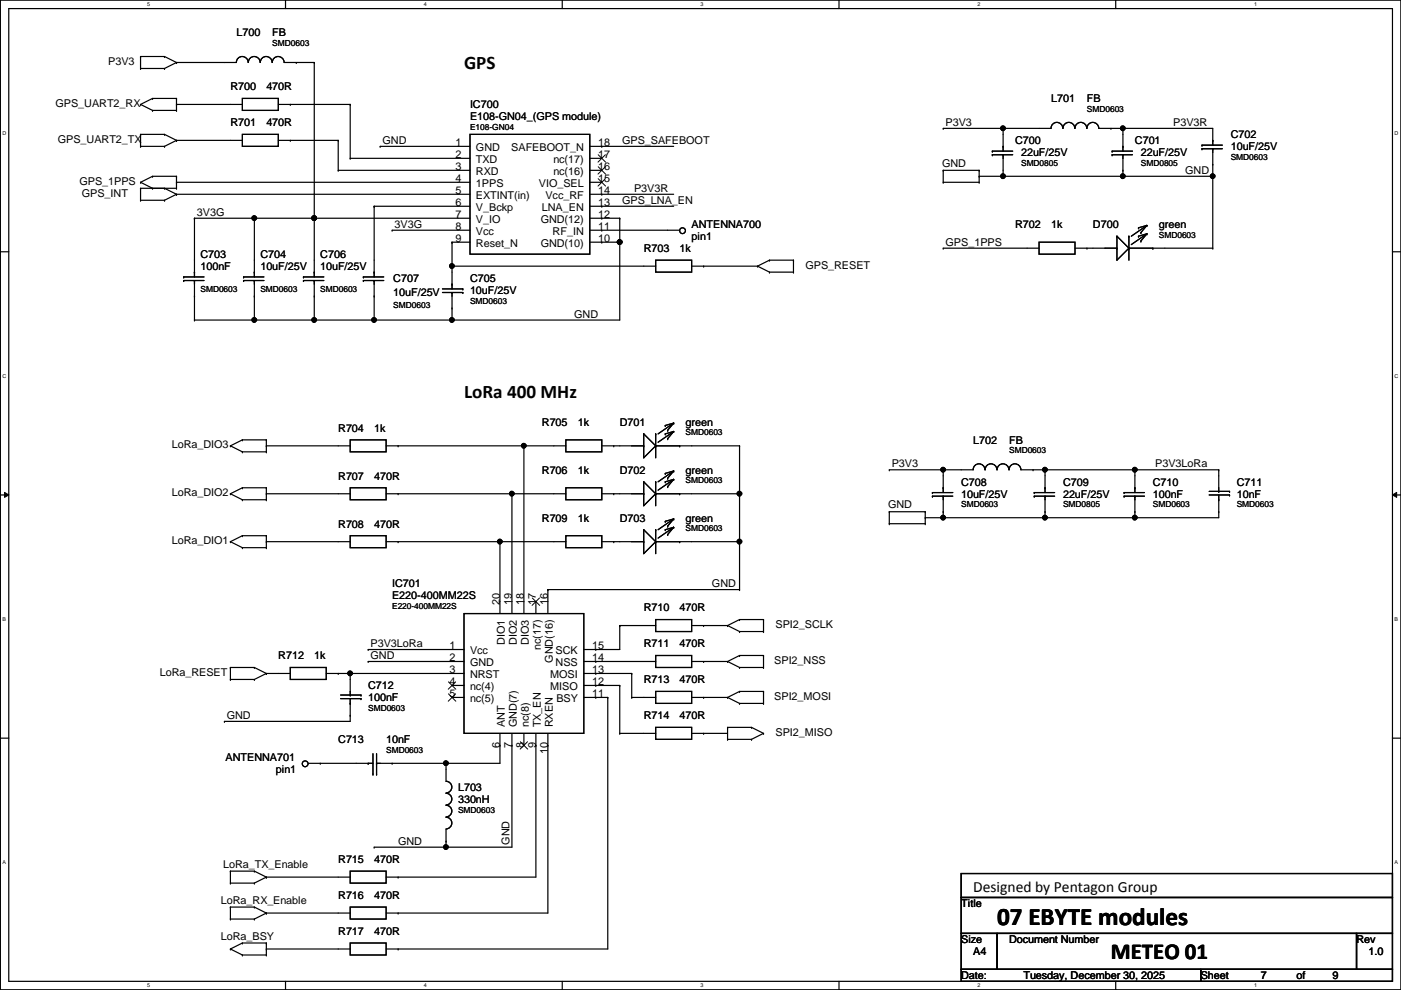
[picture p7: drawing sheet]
<svg xmlns="http://www.w3.org/2000/svg" width="297mm" height="210mm" viewBox="0 0 297 210" stroke-linecap="round" stroke-linejoin="round" font-family="sans-serif">
<path d="M.1 0h296.9v209.8h-296.9zM1.9 1.8h293.3v206.3h-293.3z" fill="none" stroke="#000" stroke-width=".25"/>
<g fill="#fff">
<path d="M31.2 .3h.6v1.2h-.6z"/>
<path d="M31.2 208.3h.6v1.2h-.6z"/>
</g>
<path d="M60.5 0v1.8M60.5 208.1v1.7" fill="none" stroke="#000" stroke-width=".25"/>
<g fill="#fff">
<path d="M89.9 .3h.6v1.2h-.6z"/>
<path d="M89.9 208.3h.6v1.2h-.6z"/>
</g>
<path d="M119.2 0v1.8M119.2 208.1v1.7" fill="none" stroke="#000" stroke-width=".25"/>
<g fill="#fff">
<path d="M148.5 .3h.6v1.2h-.6z"/>
<path d="M148.5 208.3h.6v1.2h-.6z"/>
</g>
<path d="M177.9 0v1.8M177.9 208.1v1.7" fill="none" stroke="#000" stroke-width=".25"/>
<g fill="#fff">
<path d="M207.2 .3h.6v1.2h-.6z"/>
<path d="M207.2 208.3h.6v1.2h-.6z"/>
</g>
<path d="M236.6 0v1.8M236.6 208.1v1.7" fill="none" stroke="#000" stroke-width=".25"/>
<g fill="#fff">
<path d="M265.9 .3h.6v1.2h-.6z"/>
<path d="M265.9 208.3h.6v1.2h-.6z"/>
<path d="M.5 27.6h.8v1.2h-.8z"/>
<path d="M295.7 27.6h.8v1.2h-.8z"/>
<path d="M.5 79.2h.8v1.1h-.8z"/>
<path d="M295.7 79.2h.8v1.1h-.8z"/>
</g>
<path d="M.1 53.4h1.8M295.2 53.4h1.8" fill="none" stroke="#000" stroke-width=".25"/>
<g fill="#fff">
<path d="M.5 130.7h.8v1.2h-.8z"/>
<path d="M295.7 130.7h.7v1.2h-.7z"/>
</g>
<path d="M.1 104.9h1.8M295.2 104.9h1.8" fill="none" stroke="#000" stroke-width=".25"/>
<path d="M1 104.4l.9 .5-.9 .6zM295.2 104.9l.9-.5v1.1z" fill="#000"/>
<path d="M1 104.4l.9 .5-.9 .6zM295.2 104.9l.9-.5v1.1z" fill="none" stroke="#000" stroke-width=".21"/>
<g fill="#fff">
<path d="M.5 182.3h.8v1.2h-.8z"/>
<path d="M295.7 182.3h.7v1.2h-.7z"/>
</g>
<g fill="none" stroke="#000" stroke-width=".25">
<path d="M29.8 14.5h.1M29.8 12h.1M29.8 12v2.5M29.8 12h5.1M29.8 14.5h5.1M34.9 12h.1M34.9 14.5h.1M34.9 12l2.5 1.3M37.4 13.3h.1M37.4 13.3h12.7a1.27 1.27 0 0 1 1.3-1.3 1.27 1.27 0 0 1 1.3 1.3 1.25 1.25 0 0 1 1.2-1.3 1.25 1.25 0 0 1 1.3 1.3 1.27 1.27 0 0 1 1.2-1.3 1.27 1.27 0 0 1 1.3 1.3 1.27 1.27 0 0 1 1.3-1.3 1.27 1.27 0 0 1 1.2 1.3M37.4 13.3l-2.5 1.2M60.3 13.3h6.3"/>
<path d="M62.8 13.3h.1M66.6 13.3h.1M66.6 13.3v45.4M29.8 22.1h.1M29.8 31h.1M29.8 28.5h.1M29.8 39.9h.1M29.8 38.7h.1M29.8 31h5.1M29.8 22.1l2.5 1.3M29.8 28.5h5.1M29.8 28.5v2.5"/>
<path d="M29.8 39.9v2.6M29.8 39.9h7.6M29.8 38.7l2.5 1.2M32.3 20.9h.1M32.3 23.4h.1M32.3 37.4h.1M32.3 39.9h.1M32.3 37.4h5.1M32.3 20.9h5.1M32.3 20.9l-2.5 1.2M32.3 23.4h5.1M32.3 37.4l-2.5 1.3"/>
<path d="M34.9 28.5h.1M34.9 31h.1M34.9 39.9h.1M34.9 28.5l2.5 1.3M34.9 39.9l2.5 1.3M37.4 29.8h.1M37.4 22.1h.1M37.4 38.7h.1M37.4 23.4h.1M37.4 20.9h.1M37.4 39.9h.1M37.4 37.4h.1"/>
<path d="M37.4 29.8h14M37.4 22.1h14M37.4 38.7h62.2M37.4 20.9v2.5M37.4 37.4v2.5M37.4 29.8l-2.5 1.2M51.4 28.5h7.6v2.5h-7.6zM51.4 20.9h7.6v2.5h-7.6zM59 29.8h12.7M59 22.1h15.2M61.5 29.8h.1M61.5 22.1h.1"/>
<path d="M71.7 29.8h.1M71.7 36.1h.1M71.7 29.8v6.3M71.7 36.1h27.9M74.2 33.6h.1M74.2 22.1h.1M74.2 22.1v11.5M74.2 33.6h25.4M80.6 31h.1M80.6 31h19M99.6 28.5h25.4v25.4h-25.4zM125 31h17.8"/>
<path d="M125 38.7h2.6M125 36.1h2.6M125 33.6h2.6M127.6 31h.1M200 27.2h.1M200 38.7h.1M200 36.1h.1M200 27.2h22.8a1.25 1.25 0 0 1 1.3-1.2 1.25 1.25 0 0 1 1.2 1.2M200 38.7h7.6M200 36.1h7.6M200 36.1v2.6M207.6 37.4h.1"/>
<path d="M207.6 36.1h.1M207.6 38.7h.1M207.6 37.4h49.5M207.6 36.1v2.6M210.4 32.8h.1M210.4 32h.1M210.4 32.8h4.3M210.4 32h4.3M212.7 27.2h.1M212.7 37.4h.1M212.7 32.8h.1M212.7 31h.1"/>
<path d="M212.7 27.2v4.8M212.7 32.8v4.6M225.4 27.2a1.25 1.25 0 0 1 1.2-1.2 1.25 1.25 0 0 1 1.3 1.2M227.9 27.2a1.25 1.25 0 0 1 1.3-1.2 1.25 1.25 0 0 1 1.2 1.2M230.5 27.2a1.25 1.25 0 0 1 1.2-1.2 1.25 1.25 0 0 1 1.3 1.2M233 27.2h24.1v3.6M235.5 27.2h.1M235.8 32.8h.1M235.8 32h.1M235.8 32.8h4.3M235.8 32h4.3M238.1 37.4h.1"/>
<path d="M238.1 36.1h.1M238.1 27.2h.1M238.1 32.8h.1M238.1 31h.1M238.1 27.2v4.8M238.1 32.8v4.6M254.8 31.5h.1M254.8 30.8h.1M254.8 31.5h4.4M254.8 30.8h4.4M257.1 37.4h.1M257.1 34.8h.1"/>
<path d="M257.1 31.5h.1M257.1 29.8h.1M257.1 31.5v21.1M29.8 42.5h.1M29.8 42.5h5.1M34.9 42.5h.1M37.4 41.2h.1M37.4 41.2h62.2M37.4 41.2l-2.5 1.3M38.9 59.5h.1M38.9 58.7h.1M38.9 59.5h4.4"/>
<path d="M38.9 58.7h4.4M41.2 46.3h.1M41.2 59.5h.1M41.2 57.7h.1M41.2 46.3v12.4M41.2 59.5v8.4M41.2 46.3h58.4M51.6 59.5h.1M51.6 58.7h.1M51.6 59.5h4.4M51.6 58.7h4.4M53.9 46.3h.1"/>
<path d="M53.9 59.5h.1M53.9 57.7h.1M53.9 46.3v12.4M53.9 59.5v8.4M64.3 59.5h.1M64.3 58.7h.1M64.3 59.5h4.4M64.3 58.7h4.4M66.6 46.3h.1M66.6 59.5h.1M66.6 57.7h.1M66.6 59.5v8.4"/>
<path d="M77 59.5h.1M77 58.7h.1M77 59.5h4.4M77 58.7h4.4M79.3 43.7h.1M79.3 59.5h.1M79.3 57.7h.1M79.3 43.7v15M79.3 59.5v8.4M79.3 43.7h20.3M83.1 48.8h.1M83.1 48.8h16.5"/>
<path d="M95.8 56.4h.1M95.8 51.4h.1M95.8 51.4h3.8M95.8 56.4h43.2M95.8 51.4v9.9M125 41.2h17.8M125 46.3h6.4M125 48.8h19.1M125 51.4h6.4M125 43.7h17.8M127.6 41.2h.1M127.6 48.8h.1"/>
<path d="M127.6 51.4h.1M127.6 43.7h.1M127.6 46.3h.1M131.4 51.4h.1M131.4 46.3h.1M131.4 46.3v21.6h-90.2M139 55.2h7.6v2.5h-7.6zM146.6 56.4h14M149.2 56.4h.1M160.6 56.4h.1M160.6 56.4l2.5 1.3M163.1 55.2h.1"/>
<path d="M163.1 57.7h.1M163.1 55.2h5.1M163.1 55.2l-2.5 1.2M163.1 57.7h5.1M168.2 57.7h.1M168.2 55.2h.1M168.2 55.2v2.5M200 52.6h.1M200 52.6h20.3M220.3 51.4h7.6v2.5h-7.6zM227.9 52.6h8.9M230.5 52.6h.1"/>
<path d="M236.8 50.1h.1M236.8 52.6h.1M236.8 50.1v5.1l2.5-2.6M236.8 50.1l2.5 2.5M239.3 52.6h.1M239.3 50.1h.1M239.3 52.6h17.8M239.3 50.1v5.1M241.4 48.3h.1M241.4 50.1h.1M241.9 49.3h.1M241.9 51.1h.1"/>
<path d="M243.2 47.8h.1M243.2 49.6h.1M243.2 47.8l-3.3 2.3M243.2 47.8l-1.3 1.5M243.2 47.8l-1.8 .5M243.2 49.6l-1.8 .5M243.2 49.6l-3.3 2.3M243.2 49.6l-1.3 1.5M244.4 52.6h.1M257.1 52.6h.1M41.2 62.8h.1M41.2 67.9h.1"/>
<path d="M53.9 62.8h.1M53.9 67.9h.1M66.6 67.9h.1M66.6 62.8h.1M79.3 62.8h.1M79.3 67.9h.1M93.8 62h4.3M93.8 61.3h4.3M95.8 67.9h.1M95.8 65.3h.1M95.8 62h.1M95.8 60.2h.1"/>
<path d="M95.8 62v5.9M98.1 62h.1M98.1 61.3h.1M48.8 94.5h.1M48.8 94.5l2.6 1.3M51.4 93.3h.1M51.4 95.8h.1M51.4 93.3h5.1M51.4 93.3l-2.6 1.2M51.4 95.8h5.1M56.5 94.5h.1M56.5 95.8h.1"/>
<path d="M56.5 93.3h.1M56.5 94.5h17.7M56.5 93.3v2.5M74.2 93.3h7.7v2.5h-7.7zM81.9 94.5h38.1M84.4 94.5h.1M111.1 94.5h.1M111.1 94.5v35.6M120 93.3h7.6v2.5h-7.6zM127.6 94.5h8.9M130.1 94.5h.1M136.5 92h.1"/>
<path d="M136.5 94.5h.1M136.5 92v5.1l2.5-2.6M136.5 92l2.5 2.5M139 94.5h.1M139 92h.1M139 94.5h17.8M139 92v5.1M141.1 90.2h.1M141.1 92h.1M141.6 91.2h.1M141.6 93h.1M142.8 99.9h.1"/>
<path d="M142.8 89.7h.1M142.8 91.5h.1M142.8 99.9l-3.3 2.3M142.8 99.9l-1.2 1.5M142.8 99.9l-1.7 .5M142.8 89.7l-3.3 2.3M142.8 89.7l-1.2 1.5M142.8 89.7l-1.7 .5M142.8 91.5l-1.7 .5M142.8 91.5l-3.3 2.3M142.8 91.5l-1.2 1.5M144.1 94.5h.1"/>
<path d="M156.8 94.5h.1M156.8 94.5v30.5M188.5 99.6h.1M188.5 99.6h17.8a1.25 1.25 0 0 1 1.3-1.3 1.25 1.25 0 0 1 1.2 1.3M200 99.6h.1M200 99.6v4.8M208.9 99.6a1.25 1.25 0 0 1 1.2-1.3 1.25 1.25 0 0 1 1.3 1.3 1.27 1.27 0 0 1 1.2-1.3 1.27 1.27 0 0 1 1.3 1.3 1.27 1.27 0 0 1 1.3-1.3 1.27 1.27 0 0 1 1.2 1.3h42M219 99.6h.1M221.6 99.6h.1M221.6 99.6v4.8M240.6 99.6h.1M240.6 99.6v4.8"/>
<path d="M258.4 99.6h.1M258.4 99.6v4.6M48.8 114.9h.1M48.8 104.7h.1M48.8 114.9l2.6 1.2M48.8 104.7l2.6 1.3M51.4 113.6h.1M51.4 116.1h.1M51.4 103.4h.1M51.4 106h.1M51.4 113.6h5.1M51.4 113.6l-2.6 1.3"/>
<path d="M51.4 116.1h5.1M51.4 103.4h5.1M51.4 103.4l-2.6 1.3M51.4 106h5.1M56.5 104.7h.1M56.5 114.9h.1M56.5 116.1h.1M56.5 113.6h.1M56.5 106h.1M56.5 103.4h.1M56.5 104.7h17.7M56.5 114.9h17.7"/>
<path d="M56.5 103.4v2.6M56.5 113.6v2.5M74.2 103.4h7.7v2.6h-7.7zM74.2 113.6h7.7v2.5h-7.7zM81.9 104.7h38.1M81.9 114.9h38.1M84.4 114.9h.1M84.4 104.7h.1M106 114.9h.1M106 114.9v15.2M108.5 104.7h.1M108.5 104.7v25.4"/>
<path d="M120 103.4h7.6v2.6h-7.6zM120 113.6h7.6v2.5h-7.6zM127.6 104.7h8.9M127.6 114.9h8.9M130.1 104.7h.1M130.1 114.9h.1M136.5 102.2h.1M136.5 104.7h.1M136.5 112.3h.1M136.5 114.9h.1M136.5 102.2v5l2.5-2.5M136.5 112.3v5.1l2.5-2.5"/>
<path d="M136.5 102.2l2.5 2.5M136.5 112.3l2.5 2.6M139 104.7h.1M139 102.2h.1M139 114.9h.1M139 112.3h.1M139 104.7h17.8M139 114.9h17.8M139 102.2v5M139 112.3v5.1M141.1 100.4h.1M141.1 102.2h.1"/>
<path d="M141.1 110.5h.1M141.1 112.3h.1M141.6 101.4h.1M141.6 103.2h.1M141.6 111.5h.1M141.6 113.3h.1M142.8 101.6h.1M142.8 110h.1M142.8 111.8h.1M142.8 101.6l-1.7 .6M142.8 101.6l-3.3 2.3M142.8 101.6l-1.2 1.6"/>
<path d="M142.8 110l-3.3 2.3M142.8 110l-1.2 1.5M142.8 110l-1.7 .5M142.8 111.8l-1.7 .5M142.8 111.8l-3.3 2.3M142.8 111.8l-1.2 1.5M144.1 104.7h.1M144.1 114.9h.1M156.8 104.7h.1M156.8 114.9h.1M188.5 111h.1M188.5 108.5h.1"/>
<path d="M188.5 108.5h7.7M188.5 111h7.7M188.5 108.5v2.5M196.2 109.8h.1M196.2 108.5h.1M196.2 111h.1M196.2 108.5v2.5M197.7 105.2h.1M197.7 104.4h.1M197.7 105.2h4.3M197.7 104.4h4.3M200 109.8h.1"/>
<path d="M200 108.5h.1M200 105.2h.1M200 103.4h.1M200 105.2v4.6M219.3 105.2h.1M219.3 104.4h.1M219.3 105.2h4.3M219.3 104.4h4.3M221.6 109.8h.1M221.6 108.5h.1M221.6 105.2h.1M221.6 103.4h.1"/>
<path d="M221.6 105.2v4.6M238.3 105.2h.1M238.3 104.4h.1M238.3 105.2h4.4M238.3 104.4h4.4M240.6 108.5h.1M240.6 109.8h.1M240.6 105.2h.1M240.6 103.4h.1M240.6 105.2v4.6M256.4 104.2h4.3M256.4 104.9h4.3"/>
<path d="M258.4 108.5h.1M258.4 104.2h.1M258.4 106h.1M258.4 104.9v4.9h-62.2M260.7 104.2h.1M260.7 104.9h.1M78.1 137.7h.1M78.1 137.7h20.3M98.4 130.1h25.4v25.4h-25.4zM113.6 127.6v2.5M116.2 125h.1M116.2 125h40.6"/>
<path d="M116.2 125v5.1M126.3 137.7h.1M131.4 132.6h.1M131.4 132.6v5.1h-7.6M131.4 132.6h7.6M139 139h7.6v2.5h-7.6zM139 131.4h7.6v2.5h-7.6zM146.6 132.6h7.7M149.2 132.6h.1M154.3 132.6h.1M154.3 132.6l2.5 1.3M156.8 125h.1"/>
<path d="M156.8 139h.1M156.8 131.4h.1M156.8 133.9h.1M156.8 139h5.1M156.8 139l-2.5 1.3M156.8 131.4h5.1M156.8 131.4l-2.5 1.2M156.8 133.9h5.1M161.9 139h.1M161.9 133.9h.1M161.9 131.4h.1M161.9 131.4v2.5"/>
<path d="M161.9 139v2.5M.1 156.5h1.8M47.6 153h.1M48.8 144.1h.1M48.8 141.5h.1M48.8 141.5v2.6M48.8 141.5h5.1M48.8 144.1h5.1M53.9 141.5h.1M53.9 144.1h.1M53.9 141.5l2.6 1.3M56.5 142.8h.1"/>
<path d="M56.5 142.8h5M56.5 142.8l-2.6 1.3M61.5 141.5h7.7v2.6h-7.7zM69.2 142.8h29.2M71.7 142.8h.1M72.2 147.4h4.3M72.2 148.1h4.3M74.2 142.8h.1M74.2 151.7h.1M74.2 147.4h.1M74.2 149.1h.1M74.2 148.1v4.9h-26.6"/>
<path d="M74.2 142.8v4.6M76.5 147.4h.1M76.5 148.1h.1M78.1 140.3h.1M78.1 140.3h20.3M79.1 159.8v4.3M79.8 159.8v4.3M95.8 147.9h2.6M95.8 145.3h2.6M106 158h.1M106 155.5v6.3h-26.2M108.5 158h.1"/>
<path d="M108.5 155.5v24.1h-29.2M111.1 155.5v2.5M113.6 158h.1M113.6 155.5v30.5h-31.7M116.2 158h.1M116.2 155.5v38.1h-34.3M123.8 142.8h10.1M123.8 140.3h15.2M123.8 147.9h5.1M123.8 145.3h7.6M126.3 147.9h.1M126.3 142.8h.1"/>
<path d="M126.3 145.3h.1M126.3 140.3h.1M128.9 147.9h.1M128.9 147.9v53.3h-47M131.4 145.3h.1M131.4 155.5h.1M131.4 155.5h7.6M131.4 145.3v10.2M133.9 142.8h.1M133.9 147.9h.1M133.9 147.9h5.1M133.9 142.8v5.1"/>
<path d="M139 146.6h7.6v2.5h-7.6zM139 154.2h7.6v2.6h-7.6zM146.6 155.5h7.7M146.6 140.3h7.7M146.6 147.9h7.7M149.2 155.5h.1M149.2 140.3h.1M149.2 147.9h.1M154.3 156.8h.1M154.3 154.2h.1M154.3 147.9h.1M154.3 140.3h.1"/>
<path d="M154.3 154.2h5M154.3 156.8h5M154.3 154.2v2.6M154.3 147.9l2.5 1.2M154.3 140.3l2.5 1.2M156.8 146.6h.1M156.8 149.1h.1M156.8 141.5h.1M156.8 146.6h5.1M156.8 146.6l-2.5 1.3M156.8 149.1h5.1M156.8 141.5h5.1"/>
<path d="M159.3 154.2h.1M159.3 156.8h.1M159.3 154.2l2.6 1.3M161.9 155.5h.1M161.9 149.1h.1M161.9 146.6h.1M161.9 141.5h.1M161.9 155.5l-2.6 1.3M161.9 146.6v2.5M295.2 156.5h1.8M65.4 161.8h13.7M67.9 161.8h.1"/>
<path d="M78.1 161.8h.1M79.1 164.1h.1M79.3 179.6h.1M79.8 164.1h.1M79.8 161.8h.1M83.1 161.8h.1M94.6 161.8h.1M94.6 178.4h.1M94.6 179.6h.1M94.6 168.2a1.25 1.25 0 0 1 1.2 1.2 1.25 1.25 0 0 1-1.2 1.3M94.6 161.8v3.9a1.25 1.25 0 0 1 1.2 1.2 1.25 1.25 0 0 1-1.2 1.2M94.6 170.7a1.25 1.25 0 0 1 1.2 1.3 1.25 1.25 0 0 1-1.2 1.2"/>
<path d="M94.6 173.3a1.25 1.25 0 0 1 1.2 1.2 1.25 1.25 0 0 1-1.2 1.3M94.6 175.8v3.8M48.8 187.2h.1M48.8 184.7h.1M48.8 194.9h.1M48.8 192.3h.1M48.8 184.7h5.1M48.8 187.2h5.1M48.8 184.7v2.5M48.8 192.3v2.6M48.8 192.3h5.1M48.8 194.9h5.1"/>
<path d="M51.4 199.9h.1M51.4 199.9h5.1M51.4 199.9l-2.6 1.3M53.9 184.7h.1M53.9 187.2h.1M53.9 192.3h.1M53.9 194.9h.1M53.9 184.7l2.6 1.3M53.9 192.3l2.6 1.3M56.5 193.6h.1M56.5 186h.1M56.5 199.9h.1"/>
<path d="M56.5 186h17.7M56.5 193.6h17.7M56.5 199.9v2.6M56.5 186l-2.6 1.2M56.5 193.6l-2.6 1.3M74.2 199.9h7.7v2.6h-7.7zM74.2 184.7h7.7v2.5h-7.7zM74.2 192.3h7.7v2.6h-7.7zM84.4 186h.1M84.4 193.6h.1M203.8 185.2h91.4v5.1h-91.4zM203.8 190.3h91.4v7.6h-91.4z"/>
<path d="M203.8 197.9h7.6v7.6h-7.6zM211.4 197.9h76.2v7.6h-76.2zM287.6 197.9h7.6v7.6h-7.6zM48.8 201.2h.1M48.8 201.2l2.6 1.3M51.4 202.5h.1M51.4 202.5h5.1M56.5 201.2h.1M56.5 202.5h.1M56.5 201.2h17.7M84.4 201.2h.1M203.8 205.5h50.8v2.6h-50.8z"/>
<path d="M254.6 205.5h40.6v2.6h-40.6z"/>
<circle cx="212.7" cy="27.2" r=".49"/>
<circle cx="212.7" cy="37.4" r=".49"/>
<circle cx="238.1" cy="37.4" r=".49"/>
<circle cx="238.1" cy="27.2" r=".49"/>
<circle cx="257.1" cy="37.4" r=".49"/>
<circle cx="53.9" cy="46.2" r=".49"/>
<circle cx="66.6" cy="46.2" r=".49"/>
<circle cx="95.8" cy="56.4" r=".49"/>
<circle cx="131.4" cy="51.3" r=".49"/>
<circle cx="144.7" cy="48.9" r=".62"/>
<circle cx="53.9" cy="67.8" r=".49"/>
<circle cx="66.6" cy="67.8" r=".49"/>
<circle cx="79.3" cy="67.8" r=".49"/>
<circle cx="95.8" cy="67.8" r=".49"/>
<circle cx="111.1" cy="94.5" r=".49"/>
<circle cx="200" cy="99.6" r=".49"/>
<circle cx="221.5" cy="99.6" r=".49"/>
<circle cx="240.6" cy="99.6" r=".49"/>
<circle cx="106" cy="114.8" r=".49"/>
<circle cx="108.5" cy="104.7" r=".49"/>
<circle cx="156.8" cy="104.7" r=".49"/>
<circle cx="156.8" cy="114.8" r=".49"/>
<circle cx="200" cy="109.7" r=".49"/>
<circle cx="221.5" cy="109.7" r=".49"/>
<circle cx="240.6" cy="109.7" r=".49"/>
<circle cx="74.2" cy="142.8" r=".49"/>
<circle cx="64.7" cy="161.9" r=".62"/>
<circle cx="94.5" cy="161.8" r=".49"/>
<circle cx="94.5" cy="179.6" r=".49"/>
</g>
<g fill="#000">
<circle cx="212.7" cy="27.2" r=".49"/>
<circle cx="212.7" cy="37.4" r=".49"/>
<circle cx="238.1" cy="37.4" r=".49"/>
<circle cx="238.1" cy="27.2" r=".49"/>
<circle cx="257.1" cy="37.4" r=".49"/>
<circle cx="53.9" cy="46.2" r=".49"/>
<circle cx="66.6" cy="46.2" r=".49"/>
<circle cx="95.8" cy="56.4" r=".49"/>
<circle cx="131.4" cy="51.3" r=".49"/>
<circle cx="53.9" cy="67.8" r=".49"/>
<circle cx="66.6" cy="67.8" r=".49"/>
<circle cx="79.3" cy="67.8" r=".49"/>
<circle cx="95.8" cy="67.8" r=".49"/>
<circle cx="111.1" cy="94.5" r=".49"/>
<circle cx="200" cy="99.6" r=".49"/>
<circle cx="221.5" cy="99.6" r=".49"/>
<circle cx="240.6" cy="99.6" r=".49"/>
<circle cx="106" cy="114.8" r=".49"/>
<circle cx="108.5" cy="104.7" r=".49"/>
<circle cx="156.8" cy="104.7" r=".49"/>
<circle cx="156.8" cy="114.8" r=".49"/>
<circle cx="200" cy="109.7" r=".49"/>
<circle cx="221.5" cy="109.7" r=".49"/>
<circle cx="240.6" cy="109.7" r=".49"/>
<circle cx="74.2" cy="142.8" r=".49"/>
<circle cx="94.5" cy="161.8" r=".49"/>
<circle cx="94.5" cy="179.6" r=".49"/>
</g>
<g fill="none" stroke="#000" stroke-width=".21">
<path d="M126.8 37.9l1.6 1.6M126.8 35.3l1.6 1.6M126.8 32.8l1.6 1.6M128.4 37.9l-1.6 1.6M128.4 35.3l-1.6 1.6M128.4 32.8l-1.6 1.6M112.9 126.8l1.5 1.6M114.4 126.8l-1.6 1.6M95.1 144.6l1.5 1.5M95.1 147.1l1.5 1.6M96.6 144.6l-1.6 1.5M96.6 147.1l-1.6 1.6"/>
<path d="M110.3 157.3l1.6 1.5M111.8 157.3l-1.5 1.5"/>
</g>
<text font-size="5.3" x="211.4" y="196.1">07 EBYTE modules</text>
<text font-size="4.8" x="235.5" y="203.3">METEO 01</text>
<g font-size="4.1">
<text x="98.4" y="14.6">GPS</text>
<text x="98.4" y="84.4">LoRa 400 MHz</text>
</g>
<text font-size="3.3" x="206.3" y="189.1">Designed by Pentagon Group</text>
<g font-size="2.3">
<text x="50.1" y="7.7">L700</text>
<text x="57.7" y="7.7">FB</text>
<text x="22.9" y="13.8">P3V3</text>
<text x="11.8" y="22.7">GPS_UART2_RX</text>
<text x="48.8" y="19.1">R700</text>
<text x="56.5" y="19.1">470R</text>
<text x="99.6" y="22.9">IC700</text>
<text x="222.8" y="21.7">L701</text>
<text x="230.5" y="21.7">FB</text>
<text x="48.8" y="26.8">R701</text>
<text x="56.5" y="26.8">470R</text>
<text x="99.6" y="25.5">E108-GN04_(GPS module)</text>
<text x="200.5" y="26.7">P3V3</text>
<text x="248.7" y="26.7">P3V3R</text>
<text x="260.9" y="29.3">C702</text>
<text x="12.3" y="30.3">GPS_UART2_TX</text>
<text x="81.1" y="30.5">GND</text>
<text x="96.6" y="31">1</text>
<text x="96.6" y="33.5">2</text>
<text x="100.9" y="32.1">GND</text>
<text x="100.9" y="34.6">TXD</text>
<text x="108.4" y="32.1">SAFEBOOT_N</text>
<text x="117.3" y="34.6">nc(17)</text>
<text x="126.8" y="31">18</text>
<text x="126.8" y="33.5">17</text>
<text x="131.9" y="30.5">GPS_SAFEBOOT</text>
<text x="199.7" y="35.4">GND</text>
<text x="215.2" y="30.6">C700</text>
<text x="216.5" y="33.1">22uF/25V</text>
<text x="240.6" y="30.6">C701</text>
<text x="241.9" y="33.1">22uF/25V</text>
<text x="260.9" y="31.8">10uF/25V</text>
<text x="16.8" y="39.2">GPS_1PPS</text>
<text x="17.4" y="41.7">GPS_INT</text>
<text x="96.6" y="36.1">3</text>
<text x="96.6" y="38.6">4</text>
<text x="96.6" y="41.1">5</text>
<text x="100.9" y="37.2">RXD</text>
<text x="100.9" y="39.7">1PPS</text>
<text x="114.3" y="39.7">VIO_SEL</text>
<text x="117.3" y="37.2">nc(16)</text>
<text x="126.8" y="41.1">14</text>
<text x="126.8" y="38.6">15</text>
<text x="126.8" y="36.1">16</text>
<text x="134.4" y="40.7">P3V3R</text>
<text x="251.3" y="36.9">GND</text>
<text x="41.7" y="45.8">3V3G</text>
<text x="96.6" y="43.7">6</text>
<text x="96.6" y="46.2">7</text>
<text x="100.9" y="42.2">EXTINT(in)</text>
<text x="100.9" y="44.8">V_Bckp</text>
<text x="100.9" y="47.3">V_IO</text>
<text x="114.6" y="47.3">GND(12)</text>
<text x="114.9" y="44.8">LNA_EN</text>
<text x="115.7" y="42.2">Vcc_RF</text>
<text x="126.8" y="46.2">12</text>
<text x="126.8" y="43.7">13</text>
<text x="131.9" y="43.2">GPS_LNA_EN</text>
<text x="83.6" y="48.3">3V3G</text>
<text x="96.6" y="48.8">8</text>
<text x="96.6" y="51.3">9</text>
<text x="100.9" y="49.9">Vcc</text>
<text x="100.9" y="52.4">Reset_N</text>
<text x="114.6" y="52.4">GND(10)</text>
<text x="117.2" y="49.9">RF_IN</text>
<text x="126.8" y="51.3">10</text>
<text x="126.8" y="48.8">11</text>
<text x="136.5" y="53.4">R703</text>
<text x="144.1" y="53.4">1k</text>
<text x="146.6" y="48.3">ANTENNA700</text>
<text x="146.6" y="50.9">pin1</text>
<text x="200.5" y="52.1">GPS_1PPS</text>
<text x="215.2" y="48.3">R702</text>
<text x="222.8" y="48.3">1k</text>
<text x="231.7" y="48.3">D700</text>
<text x="245.7" y="48.3">green</text>
<text x="42.5" y="54.7">C703</text>
<text x="42.5" y="57.2">100nF</text>
<text x="55.2" y="54.7">C704</text>
<text x="55.2" y="57.2">10uF/25V</text>
<text x="67.9" y="54.7">C706</text>
<text x="67.9" y="57.2">10uF/25V</text>
<text x="83.4" y="59.8">C707</text>
<text x="99.6" y="59.8">C705</text>
<text x="170.8" y="57">GPS_RESET</text>
<text x="83.4" y="62.8">10uF/25V</text>
<text x="99.6" y="62.3">10uF/25V</text>
<text x="121.7" y="67.4">GND</text>
<text x="36.4" y="95.1">LoRa_DIO3</text>
<text x="71.7" y="91.5">R704</text>
<text x="79.3" y="91.5">1k</text>
<text x="114.9" y="90.3">R705</text>
<text x="122.5" y="90.3">1k</text>
<text x="131.4" y="90.3">D701</text>
<text x="145.4" y="90.3">green</text>
<text x="206.3" y="94.1">L702</text>
<text x="213.9" y="94.1">FB</text>
<text x="71.7" y="101.7">R707</text>
<text x="79.3" y="101.7">470R</text>
<text x="114.9" y="100.4">R706</text>
<text x="122.5" y="100.4">1k</text>
<text x="131.4" y="100.4">D702</text>
<text x="145.4" y="100.4">green</text>
<text x="189.1" y="99.1">P3V3</text>
<text x="244.9" y="99.1">P3V3LoRa</text>
<text x="36.4" y="105.2">LoRa_DIO2</text>
<text x="188.3" y="107.8">GND</text>
<text x="203.8" y="103">C708</text>
<text x="203.8" y="105.5">10uF/25V</text>
<text x="225.4" y="103">C709</text>
<text x="225.4" y="105.5">22uF/25V</text>
<text x="244.4" y="103">C710</text>
<text x="244.4" y="105.5">100nF</text>
<text x="262.2" y="103">C711</text>
<text x="262.2" y="105.5">10nF</text>
<text x="71.7" y="111.8">R708</text>
<text x="79.3" y="111.8">470R</text>
<text x="114.9" y="110.6">R709</text>
<text x="122.5" y="110.6">1k</text>
<text x="131.4" y="110.6">D703</text>
<text x="145.4" y="110.6">green</text>
<text x="36.4" y="115.4">LoRa_DIO1</text>
<text x="83.1" y="124.5">IC701</text>
<text x="151" y="124.5">GND</text>
<text x="83.1" y="127.1">E220-400MM22S</text>
<text x="106" y="128.3" transform="rotate(-90 106 128.3)">20</text>
<text x="108.5" y="128.3" transform="rotate(-90 108.5 128.3)">19</text>
<text x="111" y="128.3" transform="rotate(-90 111 128.3)">18</text>
<text x="113.6" y="128.3" transform="rotate(-90 113.6 128.3)">17</text>
<text x="116.1" y="128.3" transform="rotate(-90 116.1 128.3)">16</text>
<text x="136.5" y="129.6">R710</text>
<text x="144.1" y="129.6">470R</text>
<text x="78.6" y="137.2">P3V3LoRa</text>
<text x="95.3" y="137.7">1</text>
<text x="107.1" y="136.7" transform="rotate(-90 107.1 136.7)">DIO1</text>
<text x="109.6" y="136.7" transform="rotate(-90 109.6 136.7)">DIO2</text>
<text x="112.1" y="136.7" transform="rotate(-90 112.1 136.7)">DIO3</text>
<text x="114.7" y="137.8" transform="rotate(-90 114.7 137.8)">nc(17)</text>
<text x="125.6" y="137.7">15</text>
<text x="136.5" y="137.2">R711</text>
<text x="144.1" y="137.2">470R</text>
<text x="164.4" y="133.2">SPI2_SCLK</text>
<text x="33.9" y="143.3">LoRa_RESET</text>
<text x="59" y="139.8">R712</text>
<text x="66.6" y="139.8">1k</text>
<text x="78.6" y="139.7">GND</text>
<text x="95.3" y="140.2">2</text>
<text x="95.3" y="142.7">3</text>
<text x="99.6" y="138.8">Vcc</text>
<text x="99.6" y="141.3">GND</text>
<text x="99.6" y="143.8">NRST</text>
<text x="116.7" y="143.8">MOSI</text>
<text x="117.2" y="140.5" transform="rotate(-90 117.2 140.5)">GND(16)</text>
<text x="117.8" y="141.3">NSS</text>
<text x="117.8" y="138.8">SCK</text>
<text x="125.6" y="142.7">13</text>
<text x="125.6" y="140.2">14</text>
<text x="164.2" y="140.8">SPI2_NSS</text>
<text x="78.1" y="146.1">C712</text>
<text x="78.1" y="148.7">100nF</text>
<text x="95.3" y="145.3">4</text>
<text x="95.3" y="147.8">5</text>
<text x="99.6" y="146.4">nc(4)</text>
<text x="99.6" y="148.9">nc(5)</text>
<text x="116.7" y="146.4">MISO</text>
<text x="118" y="148.9">BSY</text>
<text x="125.6" y="147.8">11</text>
<text x="125.6" y="145.3">12</text>
<text x="136.5" y="144.9">R713</text>
<text x="144.1" y="144.9">470R</text>
<text x="164.2" y="148.4">SPI2_MOSI</text>
<text x="48.1" y="152.4">GND</text>
<text x="107.1" y="154.2" transform="rotate(-90 107.1 154.2)">ANT</text>
<text x="109.6" y="154.2" transform="rotate(-90 109.6 154.2)">GND(7)</text>
<text x="112.1" y="154.2" transform="rotate(-90 112.1 154.2)">nc(8)</text>
<text x="114.7" y="154.2" transform="rotate(-90 114.7 154.2)">TX_EN</text>
<text x="117.2" y="154.2" transform="rotate(-90 117.2 154.2)">RXEN</text>
<text x="136.5" y="152.5">R714</text>
<text x="144.1" y="152.5">470R</text>
<text x="47.8" y="161.4">ANTENNA701</text>
<text x="71.7" y="157.6">C713</text>
<text x="81.9" y="157.6">10nF</text>
<text x="106" y="158.5" transform="rotate(-90 106 158.5)">6</text>
<text x="108.5" y="158.5" transform="rotate(-90 108.5 158.5)">7</text>
<text x="111" y="158.5" transform="rotate(-90 111 158.5)">8</text>
<text x="113.6" y="158.5" transform="rotate(-90 113.6 158.5)">9</text>
<text x="116.1" y="159.8" transform="rotate(-90 116.1 159.8)">10</text>
<text x="164.4" y="156">SPI2_MISO</text>
<text x="58.5" y="163.9">pin1</text>
<text x="97.1" y="167.7">L703</text>
<text x="97.1" y="170.3">330nH</text>
<text x="84.4" y="179.1">GND</text>
<text x="108" y="179.1" transform="rotate(-90 108 179.1)">GND</text>
<text x="47.3" y="184">LoRa_TX_Enable</text>
<text x="71.7" y="183">R715</text>
<text x="79.3" y="183">470R</text>
<text x="46.8" y="191.6">LoRa_RX_Enable</text>
<text x="71.7" y="190.6">R716</text>
<text x="79.3" y="190.6">470R</text>
<text x="203.8" y="192.4">Title</text>
<text x="46.8" y="199.2">LoRa_BSY</text>
<text x="71.7" y="198.2">R717</text>
<text x="79.3" y="198.2">470R</text>
<text x="203.8" y="200">Size</text>
<text x="206.3" y="202.5">A4</text>
<text x="213.9" y="200">Document Number</text>
<text x="287.6" y="200">Rev</text>
<text x="290.1" y="202.5">1.0</text>
<text x="203.8" y="207.6">Date:</text>
<text x="217" y="207.6">Tuesday, December 30, 2025</text>
<text x="254.6" y="207.6">Sheet</text>
<text x="267.3" y="207.6">7</text>
<text x="274.9" y="207.6">of</text>
<text x="282.5" y="207.6">9</text>
</g>
<g font-size="1.8">
<text x="57.7" y="9.8">SMD0603</text>
<text x="230.5" y="23.7">SMD0603</text>
<text x="99.6" y="27.6">E108-GN04</text>
<text x="216.5" y="35.2">SMD0805</text>
<text x="241.9" y="35.2">SMD0805</text>
<text x="260.9" y="33.9">SMD0603</text>
<text x="245.7" y="50.4">SMD0603</text>
<text x="42.5" y="61.8">SMD0603</text>
<text x="55.2" y="61.8">SMD0603</text>
<text x="67.9" y="61.8">SMD0603</text>
<text x="83.4" y="65.4">SMD0603</text>
<text x="99.6" y="64.4">SMD0603</text>
<text x="145.4" y="92.3">SMD0603</text>
<text x="213.9" y="96.1">SMD0603</text>
<text x="145.4" y="102.5">SMD0603</text>
<text x="203.8" y="107.6">SMD0603</text>
<text x="225.4" y="107.6">SMD0805</text>
<text x="244.4" y="107.6">SMD0603</text>
<text x="262.2" y="107.6">SMD0603</text>
<text x="145.4" y="112.6">SMD0603</text>
<text x="83.1" y="129.2">E220-400MM22S</text>
<text x="78.1" y="150.7">SMD0603</text>
<text x="81.9" y="159.6">SMD0603</text>
<text x="97.1" y="172.3">SMD0603</text>
</g>
<g font-size="1.1">
<text x="31.2" y="1.3">5</text>
<text x="89.9" y="1.3">4</text>
<text x="148.5" y="1.3">3</text>
<text x="207.2" y="1.3">2</text>
<text x="265.9" y="1.3">1</text>
<text x=".5" y="28.6">D</text>
<text x="295.7" y="28.6">D</text>
<text x=".5" y="80.1">C</text>
<text x="295.7" y="80.1">C</text>
<text x=".5" y="131.7">B</text>
<text x="295.7" y="131.7">B</text>
<text x=".5" y="183.3">A</text>
<text x="295.7" y="183.3">A</text>
<text x="31.2" y="209.3">5</text>
<text x="89.9" y="209.3">4</text>
<text x="148.5" y="209.3">3</text>
<text x="207.2" y="209.3">2</text>
<text x="265.9" y="209.3">1</text>
</g>
</svg>
